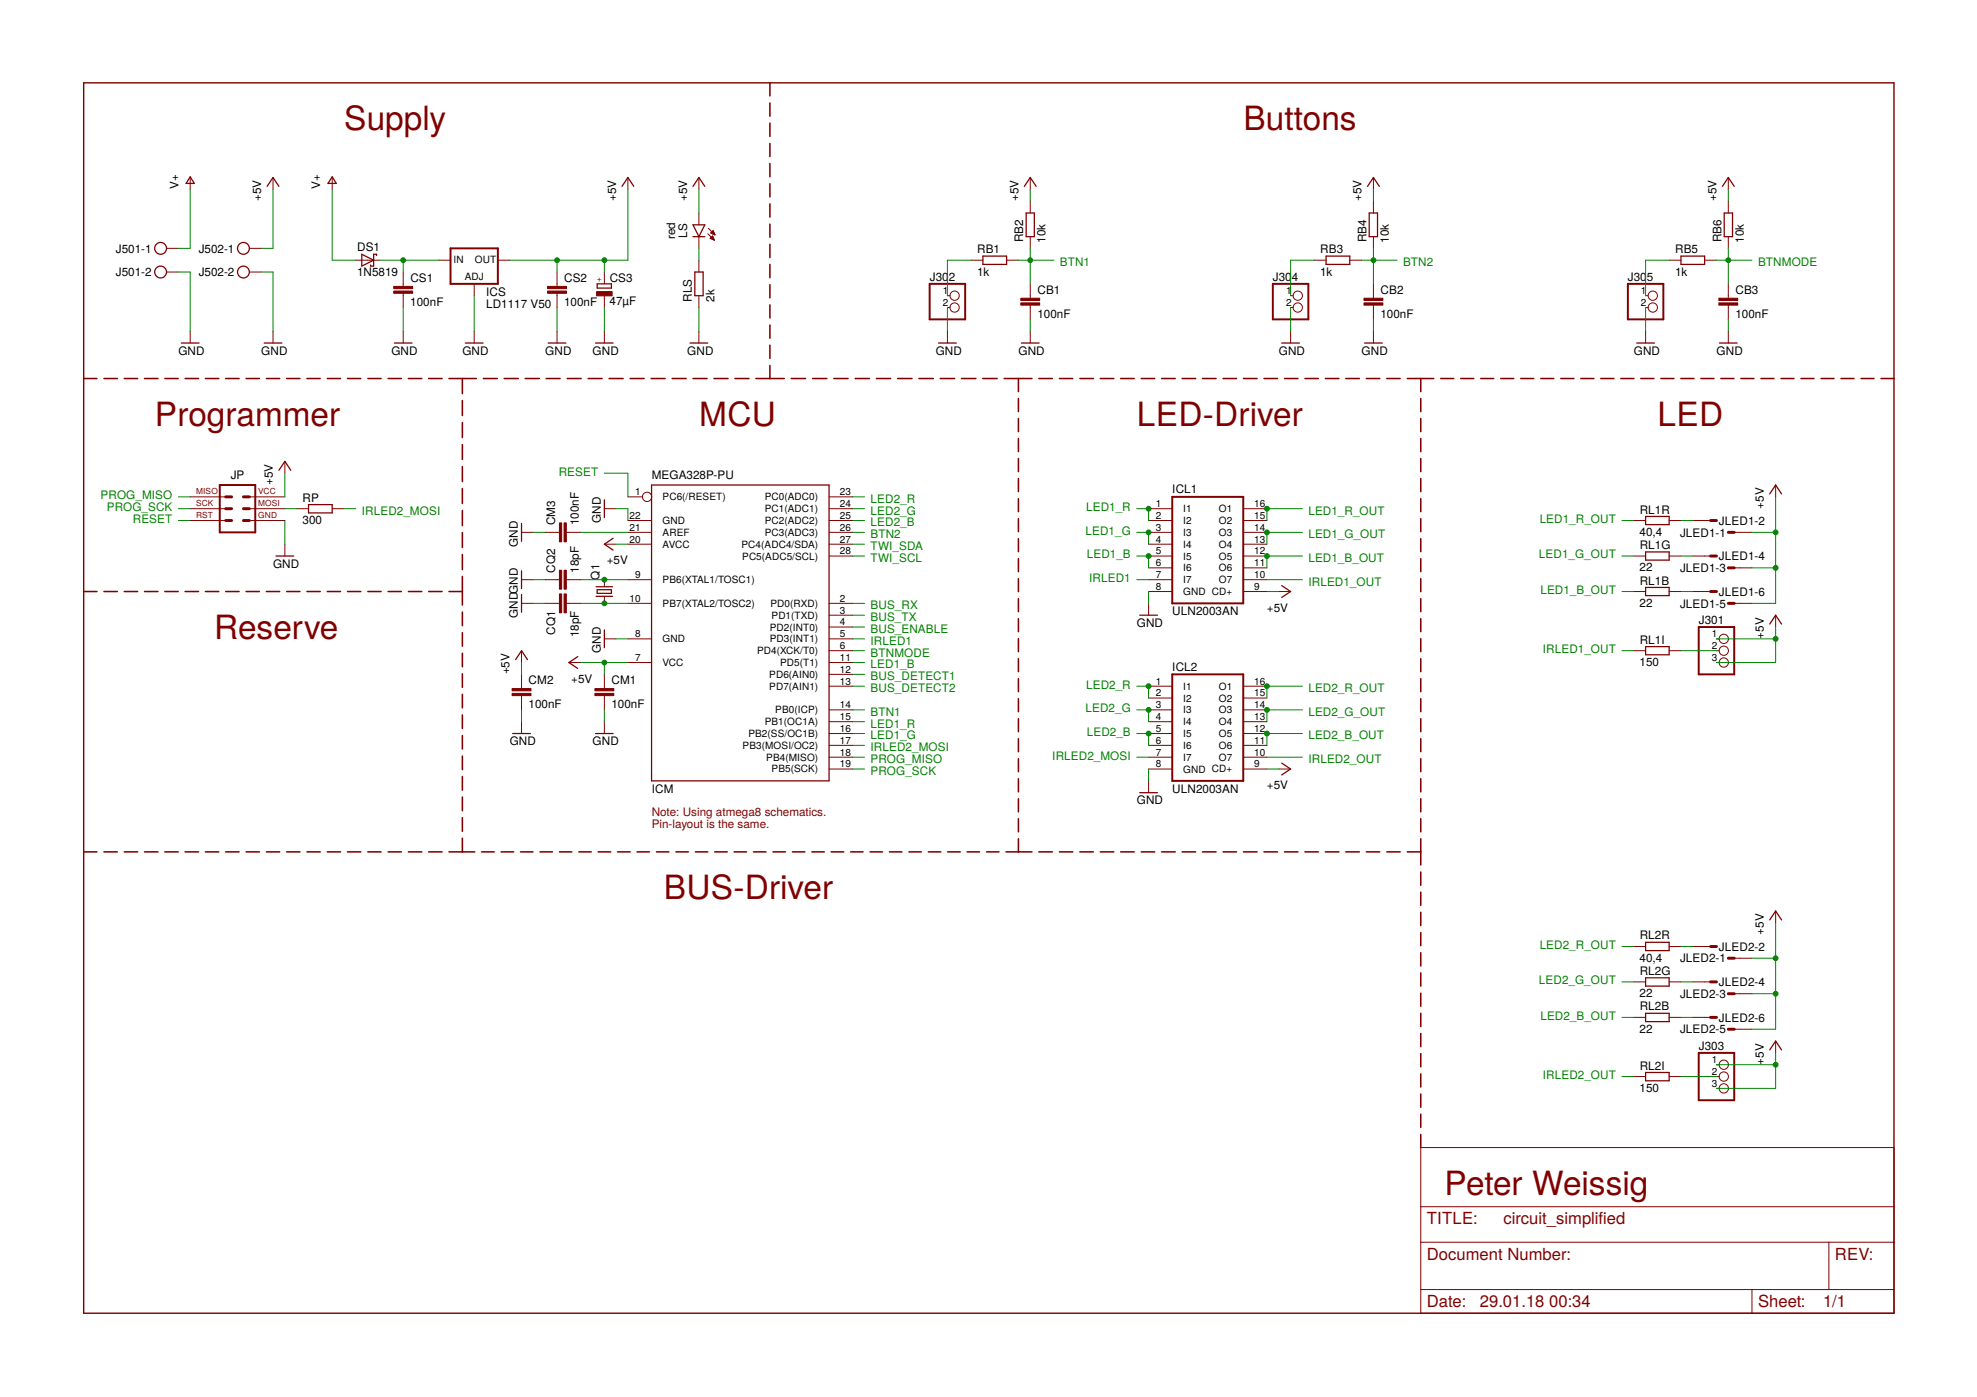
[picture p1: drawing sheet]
<svg xmlns="http://www.w3.org/2000/svg" width="297mm" height="210mm" viewBox="0 0 297 210" stroke-linecap="round" stroke-linejoin="round" font-family="sans-serif">
<g fill="none" stroke="#800000" stroke-width=".23">
<path d="M115.7 12.4v2M115.7 15.5v2M115.7 18.5v2M115.7 21.5v2M115.7 24.6v2M115.7 27.6v2M115.7 30.6v2M115.7 33.7v1.9M115.7 36.7v2M115.7 39.7v2M12.6 56.9h2M15.6 56.9h2"/>
<path d="M18.7 56.9h2M21.7 56.9h2M24.8 56.9h2M27.8 56.9h2M30.9 56.9h2M33.9 56.9h2M37 56.9h2M40 56.9h2M43.1 56.9h2M46.1 56.9h2M49.2 56.9h2M52.2 56.9h2"/>
<path d="M55.3 56.9h2M58.3 56.9h2M61.4 56.9h2M64.4 56.9h2M67.5 56.9h4.1M69.5 56.9v2.2M72.6 56.9h2.1M75.8 56.9h2.1M78.9 56.9h2.1M82.1 56.9h2.1M85.2 56.9h2.1M88.4 56.9h2.1"/>
<path d="M91.5 56.9h2.1M94.7 56.9h2.1M97.8 56.9h2.1M101 56.9h2.1M104.1 56.9h2.1M107.3 56.9h2.1M110.4 56.9h2.1M113.6 56.9h4.2M115.7 42.8v1.9M115.7 45.8v2M115.7 48.8v2M115.7 51.9v1.9"/>
<path d="M115.7 54.9v2M118.9 56.9h2.1M122.1 56.9h2.1M125.3 56.9h2.1M128.5 56.9h2.1M131.7 56.9h2.1M134.9 56.9h2.1M138.1 56.9h2.1M141.3 56.9h2.1M144.5 56.9h2.1M147.7 56.9h2.1M150.9 56.9h4.1"/>
<path d="M153 56.9v1.9M153 59.9v1.9M156.1 56.9h2M159.2 56.9h2M162.2 56.9h2.1M165.3 56.9h2M168.4 56.9h2M171.5 56.9h2M174.5 56.9h2.1M177.6 56.9h2M180.7 56.9h2M183.8 56.9h2"/>
<path d="M186.8 56.9h2.1M189.9 56.9h2M193 56.9h2M196.1 56.9h2M199.1 56.9h2.1M202.2 56.9h2M205.3 56.9h2M208.4 56.9h2M211.4 56.9h4M213.5 56.9v1.9M213.5 59.9v1.9M216.5 56.9h1.9"/>
<path d="M219.5 56.9h1.9M222.5 56.9h1.9M225.5 56.9h1.9M228.5 56.9h1.9M231.5 56.9h1.9M234.5 56.9h2M237.5 56.9h2M240.5 56.9h2M243.5 56.9h2M246.5 56.9h2M249.5 56.9h2M252.5 56.9h2"/>
<path d="M255.5 56.9h2M258.6 56.9h1.9M261.6 56.9h1.9M264.6 56.9h1.9M267.6 56.9h1.9M270.6 56.9h1.9M273.6 56.9h1.9M276.6 56.9h2M279.6 56.9h2M282.6 56.9h2M69.5 60.2v2.2M69.5 63.5v2.2"/>
<path d="M69.5 66.8v2.2M69.5 70.1v2.2M69.5 73.4v2.2M69.5 76.7v2.3M153 62.9v2M153 65.9v2M153 68.9v2M153 71.9v2M153 74.9v2M153 77.9v2M213.5 62.9v2M213.5 65.9v2"/>
<path d="M213.5 68.9v2M213.5 71.9v2M213.5 74.9v2M213.5 77.9v2M12.6 88.9h2M15.6 88.9h2M18.7 88.9h2M21.7 88.9h2M24.8 88.9h2M27.8 88.9h2M30.9 88.9h2M33.9 88.9h2"/>
<path d="M37 88.9h2M40 88.9h2M43.1 88.9h2M46.1 88.9h2M49.2 88.9h2M52.2 88.9h2M55.3 88.9h2M58.3 88.9h2M61.4 88.9h2M64.4 88.9h2M67.5 88.9h2M69.5 80v2.3"/>
<path d="M69.5 83.3v2.3M69.5 86.6v4.3M69.5 92v2M69.5 95.1v2M69.5 98.1v2.1M153 80.9v2M153 83.9v2M153 87v1.9M153 90v1.9M153 93v1.9M153 96v1.9M153 99v1.9"/>
<path d="M213.5 80.9v2M213.5 83.9v2M213.5 87v1.9M213.5 90v1.9M213.5 93v1.9M213.5 96v1.9M213.5 99v1.9M69.5 101.2v2.1M69.5 104.3v2.1M69.5 107.4v2.1M69.5 110.5v2M69.5 113.6v2"/>
<path d="M69.5 116.7v2M69.5 119.8v2M153 102v1.9M153 105v1.9M153 108v1.9M153 111v1.9M153 114v2M153 117v2M213.5 102v1.9M213.5 105v1.9M213.5 108v1.9M213.5 111v1.9"/>
<path d="M213.5 114v2M213.5 117v2M12.6 128h2M15.6 128h2M18.7 128h2M21.7 128h2M24.8 128h2M27.8 128h2M30.9 128h2M33.9 128h2M37 128h2M40 128h2"/>
<path d="M43.1 128h2M46.1 128h2M49.2 128h2M52.2 128h2M55.3 128h2M58.3 128h2M61.4 128h2M64.4 128h2M67.5 128h3.8M69.5 122.9v2M69.5 125.9v2.1M72.4 128h1.9"/>
<path d="M75.3 128h1.9M78.2 128h1.9M81.1 128h1.9M84.1 128h1.8M87 128h1.8M89.9 128h1.9M92.8 128h1.9M95.7 128h1.9M98.6 128h1.9M101.6 128h1.8M104.5 128h1.8M107.4 128h1.9"/>
<path d="M110.3 128h1.9M113.2 128h1.9M116.1 128h1.9M119.1 128h1.8M122 128h1.8M124.9 128h1.9M127.8 128h1.9M130.7 128h1.9M133.6 128h1.9M136.6 128h1.8M139.5 128h1.9M142.4 128h1.9"/>
<path d="M145.3 128h1.9M148.2 128h1.9M151.2 128h3.8M153 120v2M153 123v2M153 126v2M156.1 128h2M159.2 128h2M162.2 128h2.1M165.3 128h2M168.4 128h2M171.5 128h2"/>
<path d="M174.5 128h2.1M177.6 128h2M180.7 128h2M183.8 128h2M186.8 128h2.1M189.9 128h2M193 128h2M196.1 128h2M199.1 128h2.1M202.2 128h2M205.3 128h2M208.4 128h2"/>
<path d="M211.4 128h2.1M213.5 120v2M213.5 123v2M213.5 126v4M213.5 131v2M213.5 134v2M213.5 137.1v2M213.5 140.1v2M213.5 143.2v1.9M213.5 146.2v2M213.5 149.2v2M213.5 152.3v1.9"/>
<path d="M213.5 155.3v2M213.5 158.3v2M213.5 161.4v1.9M213.5 164.4v2M213.5 167.4v2M213.5 170.5v1.9"/>
</g>
<g fill="none" stroke="#800000" stroke-width=".19">
<path d="M28.6 26.6l.6 1h-1.2zM40.1 28l.9-1.3 .9 1.3M49.9 26.6l.6 1h-1.2zM54.4 38.2l1.7 .9-1.7 .9zM56.6 38.4v-.2h-.5v1.8h-.4v-.2M93.5 28l.8-1.3 .9 1.3M104.1 35.6h1.8M104.1 28l.9-1.3 .9 1.3M104.1 33.8h1.8l-.9 1.8zM147.7 38.5h3.5v1.2h-3.5zM153.9 28l.9-1.3 .9 1.3M154.2 32h1.2v3.6h-1.2z"/>
<path d="M199.2 38.5h3.6v1.2h-3.6zM205.5 28l.9-1.3 .8 1.3M205.7 32h1.3v3.6h-1.3zM252.6 38.5h3.5v1.2h-3.5zM258.8 28l.9-1.3 .9 1.3M259.1 32h1.2v3.6h-1.2zM27.2 51.5h2.7M39.7 51.5h2.7M59.2 51.5h2.7M69.9 51.5h2.7M82.4 51.5h2.6M89.5 51.5h2.6"/>
<path d="M89.7 42.7h2.2v.6h-2.2zM103.7 51.5h2.6M104.4 40.9h1.2v3.5h-1.2zM141 51.5h2.7M153.5 51.5h2.6M192.6 51.5h2.6M205 51.5h2.7M245.9 51.5h2.7M258.3 51.5h2.7M41.9 70.7l.9-1.4 .9 1.4M46.4 75.8h3.5v1.3h-3.5zM78.4 78.7v2.6"/>
<path d="M90.8 75.1v2.7M97.9 72.9h26.7v44.4h-26.7zM247.2 77.6h3.6v1.2h-3.6zM265.9 74.2l.9-1.3 .9 1.3M41.5 83.5h2.6M77.5 99.1l.9-1.3 .8 1.3M78.4 85.8v2.6M78.4 89.3v2.7M86.8 98.7l-1.3 .8 1.3 .9M89.6 88.2h2.4M89.6 89.6h2.4M89.7 88.6h2.2v.6h-2.2z"/>
<path d="M90.8 94.7v2.6M92.1 80.9l-1.3 .9 1.3 .9M171.2 92.4h2.7M192.6 88l1.3 .9-1.3 .9M247.2 82.9h3.6v1.3h-3.6zM247.2 88.3h3.6v1.2h-3.6zM247.2 97.2h3.6v1.2h-3.6zM265.9 93.8l.9-1.4 .9 1.4M77 110.2h2.7M89.5 110.2h2.6M171.2 119.1h2.7M192.6 114.7l1.3 .8-1.3 .9"/>
<path d="M265.9 138.2l.9-1.3 .9 1.3M247.2 141.6h3.6v1.2h-3.6zM247.2 146.9h3.6v1.3h-3.6zM247.2 152.3h3.6v1.2h-3.6zM265.9 157.8l.9-1.4 .9 1.4M247.2 161.1h3.6v1.3h-3.6z"/>
<circle cx="24.1" cy="37.3" r=".89"/>
<circle cx="36.6" cy="37.3" r=".89"/>
<circle cx="24.1" cy="40.9" r=".89"/>
<circle cx="36.6" cy="40.9" r=".89"/>
</g>
<g fill="none" stroke="#800000" stroke-width=".15">
<path d="M25 37.3h1.8M28.6 26.7v1.7M37.5 37.3h1.7M41 26.7v1.7M49.9 26.7v1.7M53.5 39.1h3.5M65.9 39.1h1.8M74.8 39.1h1.8M94.3 26.7v1.7M105 26.7v1.7M105 32v1.8M105 35.6v1.7"/>
<path d="M105 39.1v1.8M106.3 35.1l1 1M106.4 34.3l1 1M106.7 35.8l.4-.3 .2 .6M106.7 35.8l.6 .3M106.7 35.8h.5M106.8 35.7h.4M106.8 35h.5M106.8 35.9h.4M106.9 35.1h.4M106.9 35.6h.2M106.9 34.9h.4"/>
<path d="M107 35.6h.1M107 34.8h.2M107 35.9h.3M107 35.5h.1M107.1 35.1h.3M107.1 34.8h.1M107.1 34.7h.1M107.1 34.7l.3 .6M107.1 34.7l-.3 .3 .6 .3M107.2 36h.1M107.2 35.2h.2M107.4 35.3h.1"/>
<path d="M145.9 39.1h1.8M151.2 39.1h1.8M154.8 26.7v1.7M154.8 30.2v1.8M154.8 35.6v1.7M197.5 39.1h1.7M202.8 39.1h1.8M206.4 26.7v1.7M206.4 30.2v1.8M206.4 35.6v1.7M250.8 39.1h1.8M256.1 39.1h1.8"/>
<path d="M259.7 26.7v1.7M259.7 30.2v1.8M259.7 35.6v1.7M25 40.9h1.8M28.6 49.8v1.7M37.5 40.9h1.7M41 49.8v1.7M60.6 40.9v2.1M60.6 44.1v2.1M60.6 49.8v1.7M71.2 42.7v1.7M71.2 49.8v1.7"/>
<path d="M83.7 40.9v2.1M83.7 44.1v2.1M83.7 49.8v1.7M90.8 40.9v1.8M90.8 44.4v1.8M90.8 49.8v1.7M105 44.4v1.8M105 49.8v1.7M142.3 44.4h.4M142.3 46.2h.4M142.3 49.8v1.7M154.8 42.7v2.1"/>
<path d="M154.8 45.9v2.1M154.8 49.8v1.7M193.9 44.4h.4M193.9 46.2h.4M193.9 49.8v1.7M206.4 42.7v2.1M206.4 45.9v2.1M206.4 49.8v1.7M247.2 44.4h.4M247.2 46.2h.4M247.2 49.8v1.7M259.7 42.7v2.1"/>
<path d="M259.7 45.9v2.1M259.7 49.8v1.7M28.6 78.2h5.3M28.6 76.4h5.3M28.6 74.7h5.3M37.5 78.2h5.3M37.5 76.4h5.3M37.5 74.7h5.3M42.8 69.3v1.8M44.6 76.4h1.8M49.9 76.4h1.8M78.4 80h1.7"/>
<path d="M81.9 80h2.1M85.1 80h2.1M90.8 76.4h1.8M94.3 78.2h3.6M94.3 80h3.6M94.3 74.7h2.2M124.6 78.2h3.5M124.6 80h3.5M124.6 76.4h3.5M124.6 74.7h3.5M172.6 78.2h3.5M172.6 80h3.5"/>
<path d="M172.6 76.4h3.5M186.8 78.2h3.6M186.8 80h3.6M186.8 76.4h3.6M245.5 78.2h1.7M250.8 78.2h1.8M254.3 78.2h2.7M260.6 80h2.6M266.8 72.9v1.8M42.8 81.8v1.7M78.4 90.7h1.7M78.4 87.1h1.7"/>
<path d="M78.4 97.8v1.7M81.9 90.7h2.1M81.9 87.1h2.1M85.1 90.7h2.1M85.1 87.1h2.1M85.5 99.5h1.7M90.8 96h1.8M90.8 81.8h1.8M90.8 87.1v1.1M90.8 89.6v1.1M94.3 90.7h3.6M94.3 87.1h3.6"/>
<path d="M94.3 96h3.6M94.3 99.5h3.6M94.3 81.8h3.6M124.6 90.7h3.5M124.6 96h3.5M124.6 99.5h3.5M124.6 81.8h3.5M124.6 97.8h3.5M124.6 94.2h3.5M124.6 92.4h3.5M124.6 83.5h3.5M172.6 87.1h3.5"/>
<path d="M172.6 81.8h3.5M172.6 83.5h3.5M172.6 85.3h3.5M172.6 88.9h3.5M172.6 90.7v1.7M186.8 87.1h3.6M186.8 81.8h3.6M186.8 83.5h3.6M186.8 85.3h3.6M186.8 88.9h3.6M192.1 88.9h1.8M245.5 97.8h1.7"/>
<path d="M245.5 83.5h1.7M245.5 88.9h1.7M250.8 97.8h1.8M250.8 83.5h1.8M250.8 88.9h1.8M254.3 83.5h2.7M254.3 88.9h2.7M257.9 96h.4M257.9 99.5h.4M257.9 97.8h.4M260.6 90.7h2.6M260.6 85.3h2.6"/>
<path d="M266.8 92.4v1.8M78.4 101.3v2.2M78.4 104.5v2.2M78.4 108.4v1.8M90.8 101.3v2.2M90.8 104.5v2.2M90.8 108.4v1.8M124.6 115.5h3.5M124.6 113.8h3.5M124.6 112h3.5M124.6 110.2h3.5M124.6 108.4h3.5"/>
<path d="M124.6 106.7h3.5M124.6 103.1h3.5M124.6 101.3h3.5M172.6 115.5h3.5M172.6 113.8h3.5M172.6 112h3.5M172.6 110.2h3.5M172.6 108.4h3.5M172.6 106.7h3.5M172.6 103.1h3.5M172.6 117.3v1.8M172.6 104.9h3.5"/>
<path d="M186.8 115.5h3.6M186.8 113.8h3.6M186.8 112h3.6M186.8 110.2h3.6M186.8 108.4h3.6M186.8 106.7h3.6M186.8 103.1h3.6M186.8 104.9h3.6M192.1 115.5h1.8M266.8 136.9v1.8M245.5 142.2h1.7M245.5 147.5h1.7"/>
<path d="M245.5 152.9h1.7M250.8 142.2h1.8M250.8 147.5h1.8M250.8 152.9h1.8M254.3 142.2h2.7M254.3 147.5h2.7M254.3 152.9h2.7M257.9 160h.4M260.6 144h2.6M260.6 149.3h2.6M260.6 154.6h2.6M266.8 156.4v1.8"/>
<path d="M213.5 172.4h71.1v24.9h-71.1zM245.5 161.8h1.7M250.8 161.8h1.8M257.9 161.8h.4M257.9 163.5h.4M213.5 186.6h71.1M213.5 193.8h71.1M213.5 181.3h71.1M263.2 193.8v3.5M274.8 186.6v7.2"/>
<circle cx="143.4" cy="46.2" r=".7"/>
<circle cx="143.4" cy="44.4" r=".7"/>
<circle cx="195" cy="44.4" r=".7"/>
<circle cx="195" cy="46.2" r=".7"/>
<circle cx="248.3" cy="44.4" r=".7"/>
<circle cx="248.3" cy="46.2" r=".7"/>
<circle cx="97.2" cy="74.7" r=".7"/>
<circle cx="259" cy="99.5" r=".7"/>
<circle cx="259" cy="97.8" r=".7"/>
<circle cx="259" cy="96" r=".7"/>
<circle cx="259" cy="160" r=".7"/>
<circle cx="259" cy="163.5" r=".7"/>
<circle cx="259" cy="161.8" r=".7"/>
</g>
<path d="M12.6 12.4h272v184.9h-272z" fill="none" stroke="#800000" stroke-width=".21"/>
<path d="M67.7 37.3h7.1v5.4h-7.1zM139.7 42.7h5.3v5.3h-5.3zM191.2 42.7h5.4v5.3h-5.4zM244.6 42.7h5.3v5.3h-5.3zM33 72.9h5.4v7.1h-5.4zM176.1 74.7h10.7v16h-10.7zM255.2 94.2h5.4v7.1h-5.4zM176.1 101.3h10.7v16h-10.7zM255.2 158.2h5.4v7.1h-5.4z" fill="none" stroke="#800000" stroke-width=".3"/>
<g fill="#800000" stroke="#800000" stroke-width=".15">
<path d="M59.2 43.7h2.8v.4h-2.8z"/>
<path d="M59.2 43h2.8v.4h-2.8z"/>
<path d="M89.6 43.8h2.4v.6h-2.4z"/>
<path d="M84.8 89.2h.3v2.9h-.3z"/>
<path d="M84.1 89.2h.3v2.9h-.3z"/>
<path d="M84.8 85.7h.3v2.8h-.3z"/>
<path d="M84.1 85.7h.3v2.8h-.3z"/>
<path d="M153.4 45.5h2.8v.3h-2.8z"/>
<path d="M153.4 44.8h2.8v.3h-2.8z"/>
<path d="M82.3 43.7h2.8v.4h-2.8z"/>
<path d="M82.3 43h2.8v.4h-2.8z"/>
<path d="M204.9 45.5h2.9v.3h-2.9z"/>
<path d="M204.9 44.8h2.9v.3h-2.9z"/>
<path d="M258.3 45.5h2.8v.3h-2.8z"/>
<path d="M258.3 44.8h2.8v.3h-2.8z"/>
<path d="M84.8 78.6h.3v2.8h-.3z"/>
<path d="M84.1 78.6h.3v2.8h-.3z"/>
<path d="M89.4 104.2h2.8v.3h-2.8z"/>
<path d="M89.4 103.5h2.8v.3h-2.8z"/>
<path d="M76.9 104.2h2.9v.3h-2.9z"/>
<path d="M76.9 103.5h2.9v.3h-2.9z"/>
</g>
<g fill="none" stroke="#800000" stroke-width=".44">
<path d="M33.9 78.2h.9M33.9 74.7h.9M33.9 76.4h.9M36.6 78.2h.9M36.6 74.7h.9M36.6 76.4h.9M257 78.2h.9M259.7 80h.9M257 83.5h.9M257 88.9h.9M259.7 85.3h.9M259.7 90.7h.9"/>
<path d="M257 142.2h.9M257 147.5h.9M257 152.9h.9M259.7 144h.9M259.7 149.3h.9M259.7 154.6h.9"/>
</g>
<g fill="none" stroke="#008000" stroke-width=".15">
<path d="M28.6 28.4v8.9h-1.8M41 28.4v8.9h-1.8M49.9 28.4v10.7h3.6M57 39.1h8.9M60.6 39.1v1.8M83.7 39.1v1.8M90.8 39.1v1.8M94.3 28.4v10.7h-17.7M105 28.4v3.6M105 37.3v1.8M145.9 39.1h-3.6v5.3M153 39.1h5.3"/>
<path d="M154.8 28.4v1.8M154.8 37.3v5.4M197.5 39.1h-3.6v5.3M204.6 39.1h5.3M206.4 28.4v1.8M206.4 37.3v5.4M250.8 39.1h-3.6v5.3M257.9 39.1h5.3M259.7 28.4v1.8M259.7 37.3v5.4M26.8 40.9h1.8v8.9M39.2 40.9h1.8v8.9"/>
<path d="M60.6 46.2v3.6M71.2 44.4v5.4M83.7 46.2v3.6M90.8 46.2v3.6M105 46.2v3.6M142.3 46.2v3.6M154.8 48v1.8M193.9 46.2v3.6M206.4 48v1.8M247.2 46.2v3.6M259.7 48v1.8M26.8 76.4h1.8"/>
<path d="M26.8 78.2h1.8M26.8 74.7h1.8M42.8 71.1v3.6M42.8 78.2v3.6M42.8 76.4h1.8M51.7 76.4h1.8M80.1 80h1.8M87.2 80h7.1M90.8 71.1h3.5v3.6M92.6 76.4h1.7v1.8M128.1 80h1.8M128.1 76.4h1.8"/>
<path d="M128.1 78.2h1.8M128.1 74.7h1.8M170.8 80h1.8v1.8M170.8 76.4h1.8v1.8M195.7 80h-5.3v1.8M195.7 76.4h-5.3v1.8M243.7 78.2h1.8M252.6 78.2h1.7M263.2 80h3.6M266.8 74.7v16h-3.6M78.4 99.5v1.8M80.1 90.7h1.8"/>
<path d="M80.1 87.1h1.8M87.2 99.5h7.1M87.2 90.7h7.1M87.2 87.1h7.1M90.8 99.5v1.8M92.6 81.8h1.7M92.6 96h1.7M128.1 99.5h1.8M128.1 81.8h1.8M128.1 90.7h1.8M128.1 96h1.8M128.1 97.8h1.8"/>
<path d="M128.1 83.5h1.8M128.1 92.4h1.8M128.1 94.2h1.8M170.8 87.1h1.8M170.8 83.5h1.8v1.8M172.6 88.9v1.8M190.4 88.9h1.7M190.4 87.1h5.3M195.7 83.5h-5.3v1.8M243.7 88.9h1.8M243.7 97.8h1.8M243.7 83.5h1.8"/>
<path d="M252.6 88.9h1.7M252.6 97.8h5.3M252.6 83.5h1.7M257.9 96h8.9M263.2 85.3h3.6M266.8 94.2v5.3h-8.9M78.4 106.7v1.7M90.8 106.7v1.7M128.1 115.5h1.8M128.1 106.7h1.8M128.1 101.3h1.8M128.1 103.1h1.8"/>
<path d="M128.1 108.4h1.8M128.1 110.2h1.8M128.1 112h1.8M128.1 113.8h1.8M170.8 103.1h1.8v1.8M170.8 106.7h1.8v1.7M170.8 110.2h1.8v1.8M170.8 113.8h1.8M172.6 115.5v1.8M190.4 115.5h1.7M190.4 113.8h5.3M195.7 106.7h-5.3v1.7"/>
<path d="M195.7 103.1h-5.3v1.8M195.7 110.2h-5.3v1.8M266.8 138.7v15.9h-3.6M243.7 142.2h1.8M243.7 147.5h1.8M243.7 152.9h1.8M252.6 142.2h1.7M252.6 147.5h1.7M252.6 152.9h1.7M257.9 160h8.9M263.2 144h3.6M263.2 149.3h3.6"/>
<path d="M266.8 158.2v5.3h-8.9M243.7 161.8h1.8M252.6 161.8h5.3"/>
</g>
<g fill="#008000" stroke="#008000" stroke-width=".15">
<circle cx="83.7" cy="39.1" r=".36"/>
<circle cx="90.8" cy="39.1" r=".36"/>
<circle cx="90.8" cy="99.5" r=".36"/>
<circle cx="266.8" cy="80" r=".36"/>
<circle cx="266.8" cy="85.3" r=".36"/>
<circle cx="266.8" cy="96" r=".36"/>
<circle cx="266.8" cy="144" r=".36"/>
<circle cx="266.8" cy="149.3" r=".36"/>
<circle cx="266.8" cy="160" r=".36"/>
<circle cx="154.8" cy="39.1" r=".36"/>
<circle cx="60.6" cy="39.1" r=".36"/>
<circle cx="206.4" cy="39.1" r=".36"/>
<circle cx="259.7" cy="39.1" r=".36"/>
<circle cx="90.8" cy="90.7" r=".36"/>
<circle cx="90.8" cy="87.1" r=".36"/>
<circle cx="172.6" cy="83.5" r=".36"/>
<circle cx="172.6" cy="76.4" r=".36"/>
<circle cx="172.6" cy="80" r=".36"/>
<circle cx="172.6" cy="110.2" r=".36"/>
<circle cx="172.6" cy="106.7" r=".36"/>
<circle cx="172.6" cy="103.1" r=".36"/>
<circle cx="190.4" cy="76.4" r=".36"/>
<circle cx="190.4" cy="80" r=".36"/>
<circle cx="190.4" cy="83.5" r=".36"/>
<circle cx="190.4" cy="103.1" r=".36"/>
<circle cx="190.4" cy="106.7" r=".36"/>
<circle cx="190.4" cy="110.2" r=".36"/>
</g>
<g font-size="5" fill="#800000">
<text x="51.7" y="19.6">Supply</text>
<text x="186.8" y="19.6">Buttons</text>
<text x="23.3" y="64">Programmer</text>
<text x="105.1" y="64">MCU</text>
<text x="170.8" y="64">LED-Driver</text>
<text x="249.1" y="64">LED</text>
<text x="32.2" y="96">Reserve</text>
<text x="99.7" y="135.1">BUS-Driver</text>
<text x="217.1" y="179.5">Peter Weissig</text>
</g>
<g font-size="2.5" fill="#800000">
<text x="214.4" y="184">TITLE:</text>
<text x="225.9" y="184">circuit_simplifed</text>
<text x="240.2" y="184">i</text>
<text x="214.4" y="189.3">Document Number:</text>
<text x="275.7" y="189.3">REV:</text>
<text x="214.4" y="196.4">Date:</text>
<text x="222.3" y="196.4">29.01.18</text>
<text x="232.8" y="196.4">00:34</text>
<text x="264.1" y="196.4">Sheet:</text>
<text x="273.9" y="196.4">1/1</text>
</g>
<g font-size="1.8">
<text x="26.8" y="28.4" transform="rotate(-90 26.8 28.4)">V+</text>
<text x="48.1" y="28.4" transform="rotate(-90 48.1 28.4)">V+</text>
<text x="39.2" y="30.2" transform="rotate(-90 39.2 30.2)">+5V</text>
<text x="92.6" y="30.2" transform="rotate(-90 92.6 30.2)">+5V</text>
<text x="101.5" y="35.9" transform="rotate(-90 101.5 35.9)">red</text>
<text x="103.2" y="35.7" transform="rotate(-90 103.2 35.7)">LS</text>
<text x="103.2" y="30.2" transform="rotate(-90 103.2 30.2)">+5V</text>
<text x="153" y="30.2" transform="rotate(-90 153 30.2)">+5V</text>
<text x="204.6" y="30.2" transform="rotate(-90 204.6 30.2)">+5V</text>
<text x="257.9" y="30.2" transform="rotate(-90 257.9 30.2)">+5V</text>
<text x="17.4" y="41.5">J501-2</text>
<text x="17.4" y="38">J501-1</text>
<text x="29.9" y="41.5">J502-2</text>
<text x="29.9" y="38">J502-1</text>
<text x="53.6" y="41.5">1N5819</text>
<text x="53.7" y="37.8">DS1</text>
<text x="146.8" y="41.4">1k</text>
<text x="146.8" y="38.1">RB1</text>
<text x="153.7" y="36.4" transform="rotate(-90 153.7 36.4)">RB2</text>
<text x="157.1" y="36.4" transform="rotate(-90 157.1 36.4)">10k</text>
<text x="198.3" y="41.4">1k</text>
<text x="198.4" y="38.1">RB3</text>
<text x="205.3" y="36.4" transform="rotate(-90 205.3 36.4)">RB4</text>
<text x="208.7" y="36.4" transform="rotate(-90 208.7 36.4)">10k</text>
<text x="251.7" y="41.4">1k</text>
<text x="251.7" y="38.1">RB5</text>
<text x="258.6" y="36.4" transform="rotate(-90 258.6 36.4)">RB6</text>
<text x="262" y="36.4" transform="rotate(-90 262 36.4)">10k</text>
<text x="61.6" y="45.9">100nF</text>
<text x="61.7" y="42.4">CS1</text>
<text x="73" y="46.2">LD1117 V50</text>
<text x="73" y="44.4">ICS</text>
<text x="84.8" y="45.9">100nF</text>
<text x="84.8" y="42.4">CS2</text>
<text x="91.6" y="45.9">47µF</text>
<text x="91.6" y="42.3">CS3</text>
<text x="104" y="45.3" transform="rotate(-90 104 45.3)">RLS</text>
<text x="107.3" y="45.3" transform="rotate(-90 107.3 45.3)">2k</text>
<text x="139.7" y="42.2">J30</text>
<text x="142.5" y="42.2">2</text>
<text x="155.9" y="47.7">100nF</text>
<text x="155.9" y="44.2">CB1</text>
<text x="191.3" y="42.2">J30</text>
<text x="194.1" y="42.2">4</text>
<text x="207.4" y="47.7">100nF</text>
<text x="207.4" y="44.2">CB2</text>
<text x="244.6" y="42.2">J30</text>
<text x="247.4" y="42.2">5</text>
<text x="260.7" y="47.7">100nF</text>
<text x="260.8" y="44.2">CB3</text>
<text x="26.8" y="53.3">GND</text>
<text x="39.3" y="53.3">GND</text>
<text x="58.8" y="53.3">GND</text>
<text x="69.5" y="53.3">GND</text>
<text x="81.9" y="53.3">GND</text>
<text x="89" y="53.3">GND</text>
<text x="103.3" y="53.3">GND</text>
<text x="140.6" y="53.3">GND</text>
<text x="153" y="53.3">GND</text>
<text x="192.1" y="53.3">GND</text>
<text x="204.6" y="53.3">GND</text>
<text x="245.5" y="53.3">GND</text>
<text x="257.9" y="53.3">GND</text>
<text x="34.7" y="72">JP</text>
<text x="97.9" y="72">MEGA328P-PU</text>
<text x="41" y="72.9" transform="rotate(-90 41 72.9)">+5V</text>
<text x="45.5" y="75.4">RP</text>
<text x="176.1" y="74.1">ICL1</text>
<text x="246.4" y="77.2">RL1R</text>
<text x="265" y="76.4" transform="rotate(-90 265 76.4)">+5V</text>
<text x="45.5" y="78.7">300</text>
<text x="77.8" y="82.2" transform="rotate(-90 77.8 82.2)">GND</text>
<text x="83.4" y="78.9" transform="rotate(-90 83.4 78.9)">CM3</text>
<text x="87" y="78.9" transform="rotate(-90 87 78.9)">100nF</text>
<text x="90.3" y="78.6" transform="rotate(-90 90.3 78.6)">GND</text>
<text x="246.3" y="80.5">40,4</text>
<text x="246.4" y="82.5">RL1G</text>
<text x="252.4" y="80.6">JLED1-1</text>
<text x="258.3" y="78.8">JLED1-2</text>
<text x="41" y="85.3">GND</text>
<text x="83.4" y="86" transform="rotate(-90 83.4 86)">CQ2</text>
<text x="87" y="86" transform="rotate(-90 87 86)">18pF</text>
<text x="90.1" y="87.1" transform="rotate(-90 90.1 87.1)">Q1</text>
<text x="91.2" y="84.8">+5V</text>
<text x="246.3" y="85.9">22</text>
<text x="246.4" y="87.8">RL1B</text>
<text x="252.4" y="86">JLED1-3</text>
<text x="258.3" y="84.2">JLED1-4</text>
<text x="258.3" y="89.5">JLED1-6</text>
<text x="77.8" y="92.8" transform="rotate(-90 77.8 92.8)">GNDGND</text>
<text x="83.4" y="95.4" transform="rotate(-90 83.4 95.4)">CQ1</text>
<text x="87" y="95.7" transform="rotate(-90 87 95.7)">18pF</text>
<text x="170.8" y="94.2">GND</text>
<text x="176.1" y="92.4">ULN2003AN</text>
<text x="190.3" y="91.9">+5V</text>
<text x="246.3" y="91.2">22</text>
<text x="252.4" y="91.3">JLED1-5</text>
<text x="255.2" y="93.8">J301</text>
<text x="265" y="96" transform="rotate(-90 265 96)">+5V</text>
<text x="76.6" y="101.3" transform="rotate(-90 76.6 101.3)">+5V</text>
<text x="90.3" y="98.2" transform="rotate(-90 90.3 98.2)">GND</text>
<text x="176.1" y="100.8">ICL2</text>
<text x="246.3" y="100.1">150</text>
<text x="246.4" y="96.7">RL1I</text>
<text x="79.4" y="106.4">100nF</text>
<text x="79.4" y="102.8">CM2</text>
<text x="85.8" y="102.6">+5V</text>
<text x="91.9" y="106.4">100nF</text>
<text x="91.9" y="102.8">CM1</text>
<text x="76.6" y="112">GND</text>
<text x="89" y="112">GND</text>
<text x="97.9" y="119.1">ICM</text>
<text x="176.1" y="119.1">ULN2003AN</text>
<text x="190.3" y="118.6">+5V</text>
<text x="170.8" y="120.9">GND</text>
<text x="246.4" y="141.2">RL2R</text>
<text x="258.3" y="142.8">JLED2-2</text>
<text x="265" y="140.4" transform="rotate(-90 265 140.4)">+5V</text>
<text x="246.3" y="144.5">40,4</text>
<text x="246.3" y="149.9">22</text>
<text x="246.4" y="146.5">RL2G</text>
<text x="252.4" y="144.6">JLED2-1</text>
<text x="252.4" y="149.9">JLED2-3</text>
<text x="258.3" y="148.2">JLED2-4</text>
<text x="246.3" y="155.2">22</text>
<text x="246.4" y="151.8">RL2B</text>
<text x="252.4" y="155.3">JLED2-5</text>
<text x="258.3" y="153.5">JLED2-6</text>
<text x="246.4" y="160.7">RL2I</text>
<text x="255.2" y="157.8">J303</text>
<text x="265" y="160" transform="rotate(-90 265 160)">+5V</text>
<text x="246.3" y="164.1">150</text>
</g>
<g font-size="1.8" fill="#008000">
<text x="159.3" y="40">BTN1</text>
<text x="210.8" y="40">BTN2</text>
<text x="264.1" y="40">BTNMODE</text>
<text x="83.9" y="71.5">RESET</text>
<text x="15.1" y="75">PROG_MISO</text>
<text x="16.1" y="76.8">PROG_SCK</text>
<text x="54.4" y="77.3">IRLED2_MOSI</text>
<text x="130.8" y="77.3">LED2_G</text>
<text x="130.8" y="75.5">LED2_R</text>
<text x="163.2" y="76.8">LED1_R</text>
<text x="196.6" y="77.3">LED1_R_OUT</text>
<text x="19.9" y="78.6">RESET</text>
<text x="130.8" y="80.9">BTN2</text>
<text x="130.8" y="82.7">TWI_SDA</text>
<text x="130.8" y="79.1">LED2_B</text>
<text x="163.1" y="80.4">LED1_G</text>
<text x="163.3" y="83.9">LED1_B</text>
<text x="196.6" y="80.9">LED1_G_OUT</text>
<text x="231.2" y="83.9">LED1_G_OUT</text>
<text x="231.3" y="78.6">LED1_R_OUT</text>
<text x="130.8" y="84.4">TWI_SCL</text>
<text x="163.7" y="87.5">IRLED1</text>
<text x="196.6" y="84.4">LED1_B_OUT</text>
<text x="196.6" y="88">IRLED1_OUT</text>
<text x="231.4" y="89.2">LED1_B_OUT</text>
<text x="130.8" y="91.5">BUS_RX</text>
<text x="130.8" y="93.3">BUS_TX</text>
<text x="130.8" y="95.1">BUS_ENABLE</text>
<text x="130.8" y="98.7">BTNMODE</text>
<text x="130.8" y="96.9">IRLED1</text>
<text x="130.8" y="100.4">LED1_B</text>
<text x="231.8" y="98.1">IRLED1_OUT</text>
<text x="130.8" y="107.5">BTN1</text>
<text x="130.8" y="102.2">BUS_DETECT1</text>
<text x="130.8" y="104">BUS_DETECT2</text>
<text x="163.1" y="107">LED2_G</text>
<text x="163.2" y="103.5">LED2_R</text>
<text x="196.6" y="104">LED2_R_OUT</text>
<text x="196.6" y="107.5">LED2_G_OUT</text>
<text x="130.8" y="109.3">LED1_R</text>
<text x="130.8" y="111.1">LED1_G</text>
<text x="130.8" y="112.9">IRLED2_MOSI</text>
<text x="163.3" y="110.6">LED2_B</text>
<text x="196.6" y="111.1">LED2_B_OUT</text>
<text x="130.8" y="114.7">PROG_MISO</text>
<text x="130.8" y="116.4">PROG_SCK</text>
<text x="158.1" y="114.1">IRLED2_MOSI</text>
<text x="196.6" y="114.7">IRLED2_OUT</text>
<text x="231.3" y="142.6">LED2_R_OUT</text>
<text x="231.2" y="147.9">LED2_G_OUT</text>
<text x="231.4" y="153.2">LED2_B_OUT</text>
<text x="231.8" y="162.1">IRLED2_OUT</text>
</g>
<g font-size="1.8" fill="#800000">
<text x="97.9" y="122.6">Note: Using atmega8 schematics.</text>
<text x="97.9" y="124.4">Pin-layout is the same.</text>
</g>
<g font-size="1.5">
<text x="68.1" y="39.5">IN</text>
<text x="71.3" y="39.5">OUT</text>
<text x="69.8" y="42.1">ADJ</text>
<text x="141.7" y="44.2">1</text>
<text x="141.7" y="46">2</text>
<text x="193.2" y="44.2">1</text>
<text x="193.2" y="46">2</text>
<text x="246.6" y="44.2">1</text>
<text x="246.6" y="46">2</text>
<text x="94.6" y="78">22</text>
<text x="95.4" y="74.4">1</text>
<text x="99.6" y="75.2">PC6(/RESET)</text>
<text x="114.9" y="77">PC1(ADC1)</text>
<text x="114.9" y="75.2">PC0(ADC0)</text>
<text x="126.2" y="78">25</text>
<text x="126.2" y="76.2">24</text>
<text x="126.2" y="74.4">23</text>
<text x="173.7" y="76.2">1</text>
<text x="173.7" y="78">2</text>
<text x="177.8" y="77">I1</text>
<text x="183.1" y="77">O1</text>
<text x="188.4" y="76.2">16</text>
<text x="188.4" y="78">15</text>
<text x="94.6" y="79.7">21</text>
<text x="94.6" y="81.5">20</text>
<text x="99.6" y="78.7">GND</text>
<text x="99.6" y="80.5">AREF</text>
<text x="99.6" y="82.3">AVCC</text>
<text x="111.4" y="82.3">PC4(ADC4/SDA)</text>
<text x="114.9" y="80.5">PC3(ADC3)</text>
<text x="114.9" y="78.7">PC2(ADC2)</text>
<text x="126.2" y="83.3">28</text>
<text x="126.2" y="81.5">27</text>
<text x="126.2" y="79.7">26</text>
<text x="173.7" y="79.7">3</text>
<text x="173.7" y="81.5">4</text>
<text x="173.7" y="83.3">5</text>
<text x="177.8" y="78.7">I2</text>
<text x="177.8" y="80.5">I3</text>
<text x="177.8" y="82.3">I4</text>
<text x="183.1" y="78.7">O2</text>
<text x="183.1" y="80.5">O3</text>
<text x="183.1" y="82.3">O4</text>
<text x="188.4" y="79.7">14</text>
<text x="188.4" y="81.5">13</text>
<text x="188.4" y="83.3">12</text>
<text x="95.4" y="86.9">9</text>
<text x="99.6" y="87.6">PB6(XTAL1/TOSC1)</text>
<text x="111.5" y="84.1">PC5(ADC5/SCL)</text>
<text x="173.7" y="85.1">6</text>
<text x="173.7" y="86.9">7</text>
<text x="173.7" y="88.6">8</text>
<text x="177.8" y="84.1">I5</text>
<text x="177.8" y="85.9">I6</text>
<text x="177.8" y="87.6">I7</text>
<text x="177.8" y="89.4">GND CD+</text>
<text x="183.1" y="84.1">O5</text>
<text x="183.1" y="85.8">O6</text>
<text x="183.1" y="87.6">O7</text>
<text x="188.4" y="85.1">11</text>
<text x="188.4" y="86.9">10</text>
<text x="188.4" y="88.6">9</text>
<text x="94.6" y="90.4">10</text>
<text x="95.4" y="95.7">8</text>
<text x="99.6" y="91.2">PB7(XTAL2/TOSC2)</text>
<text x="115.7" y="94.7">PD2(INT0)</text>
<text x="115.8" y="91.2">PD0(RXD)</text>
<text x="115.9" y="93">PD1(TXD)</text>
<text x="126.2" y="95.7">5</text>
<text x="126.2" y="94">4</text>
<text x="126.2" y="92.2">3</text>
<text x="126.2" y="90.4">2</text>
<text x="257.2" y="95.7">1</text>
<text x="95.4" y="99.3">7</text>
<text x="99.6" y="96.5">GND</text>
<text x="99.6" y="100.1">VCC</text>
<text x="113.7" y="98.3">PD4(XCK/T0)</text>
<text x="115.6" y="101.8">PD6(AIN0)</text>
<text x="115.7" y="96.5">PD3(INT1)</text>
<text x="117.2" y="100.1">PD5(T1)</text>
<text x="126.2" y="101.1">12</text>
<text x="126.2" y="99.3">11</text>
<text x="126.2" y="97.5">6</text>
<text x="257.2" y="97.5">2</text>
<text x="257.2" y="99.3">3</text>
<text x="115.6" y="103.6">PD7(AIN1)</text>
<text x="116.5" y="107.2">PB0(ICP)</text>
<text x="126.2" y="106.4">14</text>
<text x="126.2" y="102.9">13</text>
<text x="173.7" y="102.9">1</text>
<text x="173.7" y="104.6">2</text>
<text x="173.7" y="106.4">3</text>
<text x="177.8" y="103.6">I1</text>
<text x="177.8" y="105.4">I2</text>
<text x="177.8" y="107.2">I3</text>
<text x="183.1" y="103.6">O1</text>
<text x="183.1" y="105.4">O2</text>
<text x="183.1" y="107.2">O3</text>
<text x="188.4" y="102.9">16</text>
<text x="188.4" y="104.6">15</text>
<text x="188.4" y="106.4">14</text>
<text x="111.6" y="112.5">PB3(MOSI/OC2)</text>
<text x="112.4" y="110.7">PB2(SS/OC1B)</text>
<text x="114.9" y="109">PB1(OC1A)</text>
<text x="126.2" y="113.5">18</text>
<text x="126.2" y="111.7">17</text>
<text x="126.2" y="110">16</text>
<text x="126.2" y="108.2">15</text>
<text x="173.7" y="108.2">4</text>
<text x="173.7" y="110">5</text>
<text x="173.7" y="111.7">6</text>
<text x="173.7" y="113.5">7</text>
<text x="177.8" y="109">I4</text>
<text x="177.8" y="110.7">I5</text>
<text x="177.8" y="112.5">I6</text>
<text x="183.1" y="109">O4</text>
<text x="183.1" y="110.7">O5</text>
<text x="183.1" y="112.5">O6</text>
<text x="188.4" y="108.2">13</text>
<text x="188.4" y="110">12</text>
<text x="188.4" y="111.7">11</text>
<text x="188.4" y="113.5">10</text>
<text x="115.1" y="114.3">PB4(MISO)</text>
<text x="115.9" y="116.1">PB5(SCK)</text>
<text x="126.2" y="115.3">19</text>
<text x="173.7" y="115.3">8</text>
<text x="177.8" y="114.3">I7</text>
<text x="177.8" y="116.1">GND CD+</text>
<text x="183.1" y="114.3">O7</text>
<text x="188.4" y="115.3">9</text>
<text x="257.2" y="159.7">1</text>
<text x="257.2" y="161.5">2</text>
<text x="257.2" y="163.3">3</text>
</g>
<g font-size="1.2" fill="#800000">
<text x="90.4" y="42.4" transform="rotate(-90 90.4 42.4)">+</text>
<text x="29.5" y="77.8">RST</text>
<text x="29.5" y="76">SCK</text>
<text x="29.5" y="74.2">MISO</text>
<text x="38.8" y="76">MOSI</text>
<text x="38.8" y="77.8">GND</text>
<text x="38.8" y="74.2">VCC</text>
</g>
</svg>
